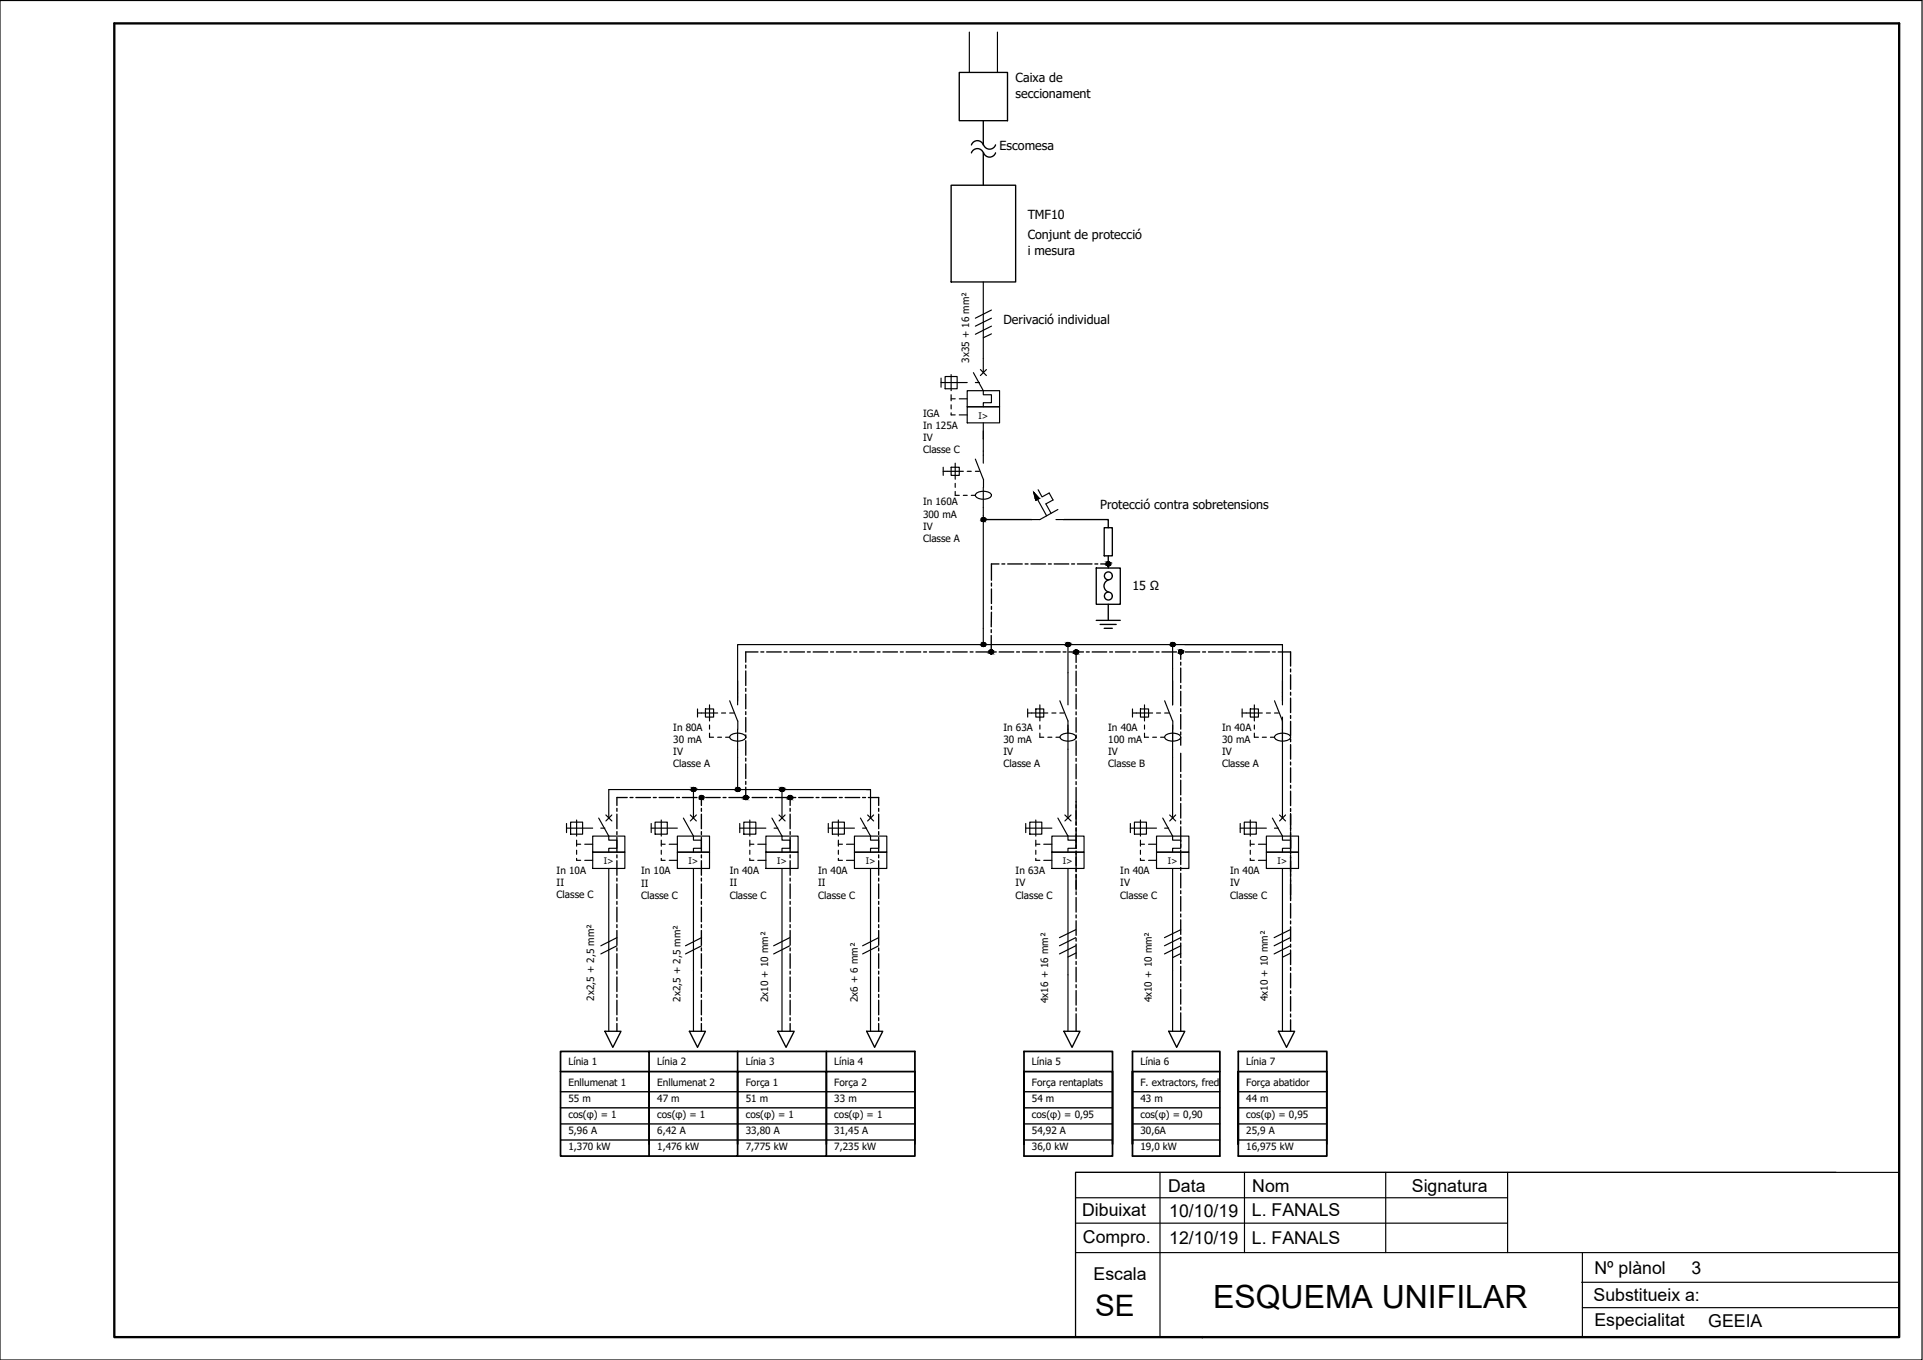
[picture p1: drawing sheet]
<svg xmlns="http://www.w3.org/2000/svg" width="420mm" height="297mm" viewBox="0 0 420 297" stroke-linecap="round" stroke-linejoin="round" font-family="sans-serif">
<path d="M25 5.1h390v286.9h-390z" fill="none" stroke="#000" stroke-width=".51"/>
<path d="M0 .1h419.9v296.9h-419.9zM253.4 256.1v35.9M271.9 256.1v17.5M302.8 256.1v17.5M329.4 256.1v17.5M401.1 256.1h-166.1v35.9h180v-35.9h-180v35.9M235 273.6h180M235 261.6h94.4M235 267.2h94.4M345.7 273.6v18.4M345.6 280.1h69.4M345.7 285.6h69.3" fill="none" stroke="#000" stroke-width=".25"/>
<path d="M262.5 292h.3M262.7 291.9v.4" fill="none" stroke="#000" stroke-width=".22"/>
<!-- layer: 1 -->
<g fill="none" stroke="#000" stroke-width=".25">
<path d="M211.8 7v8.8M217.9 7v8.8M214.8 61.6v19.8M216.6 72.9l-1.8 .9M216.6 67.7l-3.5 1.8M216.6 69.5l-3.5 1.7M216.6 71.2l-3.5 1.8M205.6 83.6h5.7M205.6 82.6v2M206.5 82.2h2.6v2.7h-2.6zM207.8 86.2v1.3M207.8 81.8v3.5"/>
<path d="M207.8 88.4v.9M207.8 90.2v.4h.9M207.8 87.1h.9M209.6 87.1h1.7M209.6 90.6h1.7M211.3 85.3h7.1v3.5h-7.1zM211.3 88.8h7.1v3.6h-7.1zM212.7 81.4l2.1 3.9v.9h1.8v1.8h-1.8v.8M213.1 83.6h.9M214.2 80.7l1.3 1.3M214.8 92.4v8.8M215.5 80.7l-1.3 1.3"/>
<path d="M206.1 102.9h4.4M206.1 102.1v1.7M207.8 102.1h1.8v1.7h-1.8zM208.7 107.3v.9h.9M208.7 101.2v3.5M208.7 105.6v.9M210.5 108.2h.8M211.3 102.9h.9M212.2 108.2h.9M213.1 100.3l1.7 4.4M213.1 102.9h.9M213.2 107.9a2.64 2.64 0 0 1 3.3 0l.1 .3a1.92 1.92 0 0 1-2.3 .8 .98 .98 0 0 1-1.1-1.1z"/>
<path d="M214.8 106.5v34.3M214.9 104.7v1.8M225.8 107.5l1.3 1.4-.8 .4zM226.7 109.1l2 3.6M226.8 107l.9 1.5 1.5-.8 .9 1.5-1.6 .9 1.2 2M230.7 113.5h1.8M231.1 111.3l-3.9 2.2h-1.8M152.4 155.7h4.4M152.4 154.8v1.8M154.1 154.8h1.8v1.8h-1.8zM155 154v3.5M155 158.4v.8"/>
<path d="M157.6 155.7h.9M159.4 153.1l1.8 4.4M159.4 155.7h.9M161.2 148.7v5.3M161.2 159.2v13.3M161.2 157.5v1.7M224.5 155.7h4.4M224.5 154.8v1.8M226.3 154.8h1.7v1.8h-1.7zM227.2 154v3.5M227.2 158.4v.8M229.8 155.7h.9"/>
<path d="M231.6 155.7h.9M231.6 153.1l1.7 4.4v21.2M233.3 140.8v13.2M247.4 155.7h4.4M247.4 154.8v1.8M249.2 154.8h1.8v1.8h-1.8zM250.1 154v3.5M250.1 158.4v.8M252.7 155.7h.9M254.5 155.7h.9M254.5 153.1l1.7 4.4M256.2 140.8v13.2"/>
<path d="M256.2 158.4v20.3M256.2 157.5v1.7M258.9 140.8h21.3M271.4 155.7h4.4M271.4 154.8v1.8M273.2 154.8h1.8v1.8h-1.8zM274.1 154v3.5M274.1 158.4v.8M276.7 155.7h.9M278.5 155.7h.8M278.5 153.1l1.7 4.4M280.2 140.8h-119v12.3"/>
<path d="M280.2 140.8v13.2M280.2 156.6v22.1M123.8 179.9v1.9M124.7 179.6h2.6v2.6h-2.6zM126 179.1v3.5M130.8 178.7l2.2 3.9v.9h1.8v1.8h-1.8v.8M132.4 178l1.3 1.3M133 178.7v-6.2h37.9v6.2M133.7 178l-1.3 1.3M142.3 179.9v1.9M143.1 179.6h2.7v2.6h-2.7zM144.5 179.1v3.5"/>
<path d="M149.3 178.7l2.2 3.9v.9h1.7v1.8h-1.7v.8M150.8 178l1.3 1.3M151.5 172.5v6.2M152.1 178l-1.3 1.3M155 160.1v.9h.9M156.8 161h.8M158.5 161h.9M159.5 160.7a2.64 2.64 0 0 1 3.4 0v.3a1.92 1.92 0 0 1-2.3 .8 .98 .98 0 0 1-1.1-1.1zM161.6 179.9v1.9M162.5 179.6h2.6v2.6h-2.6zM163.8 179.1v3.5M168.7 178.7l2.2 3.9v.9h1.7v1.8h-1.7v.8"/>
<path d="M170.2 178l1.3 1.3M170.9 172.5h19.3v6.2M171.5 178l-1.3 1.3M181 179.9v1.9M181.9 179.6h2.6v2.6h-2.6zM183.2 179.1v3.5M188 178.7l2.2 3.9v.9h1.8v1.8h-1.8v.8M189.4 172.5h.8M189.6 178l1.3 1.3M190.9 178l-1.3 1.3M224.1 179.9v1.9M225 179.6h2.6v2.6h-2.6z"/>
<path d="M226.3 179.1v3.5M227.2 160.1v.9h.8M228.9 161h.9M230.7 161h.9M231.1 178.7l2.2 3.9v.9h1.8v1.8h-1.8v.8M231.7 160.7a2.64 2.64 0 0 1 3.3 0l.1 .3a1.92 1.92 0 0 1-2.3 .8 .98 .98 0 0 1-1.1-1.1zM232.7 178l1.3 1.3M234 178l-1.3 1.3M247 179.9v1.9M247.9 179.6h2.6v2.6h-2.6zM249.2 179.1v3.5M250.1 160.1v.9h.9"/>
<path d="M251.8 161h.9M253.6 161h.9M254 178.7l2.2 3.9v.9h1.8v1.8h-1.8v.8M254.6 160.7a2.64 2.64 0 0 1 3.3 0l.1 .3a1.92 1.92 0 0 1-2.3 .8 .98 .98 0 0 1-1.1-1.1zM255.6 178l1.3 1.3M256.9 178l-1.3 1.3M271 179.9v1.9M271.9 179.6h2.6v2.6h-2.6zM273.2 179.1v3.5M274.1 160.1v.9h.9M275.8 161h.9M277.6 161h.9"/>
<path d="M278 178.7l2.2 3.9v.9h1.8v1.8h-1.8v.8M278.6 160.7a2.64 2.64 0 0 1 3.3 0l.1 .3a1.92 1.92 0 0 1-2.3 .8 .98 .98 0 0 1-1.1-1.1zM279.6 178l1.3 1.3M280.9 178l-1.3 1.3M123.8 180.9h5.7M126 183.5v1.3M126 184.4h.9M126 187.5v.4h.9M126 185.7v.9M127.8 184.4h1.7M127.8 187.9h1.7M129.5 182.6h7v3.5h-7z"/>
<path d="M129.5 186.1h7v3.6h-7zM131.3 180.9h.9M133 189.7v35.5M142.3 180.9h5.7M144.5 183.5v1.3M144.5 185.7v.9M144.5 187.5v.4h.8M144.5 184.4h.8M146.2 184.4h1.8M146.2 187.9h1.8M148 182.6h7v3.5h-7zM148 186.1h7v3.6h-7z"/>
<path d="M151.5 189.7v35.5M161.6 180.9h5.7M163.8 183.5v1.3M163.8 184.4h.9M163.8 187.5v.4h.9M163.8 185.7v.9M165.6 184.4h1.7M165.6 187.9h1.7M167.3 182.6h7.1v3.5h-7.1zM167.3 186.1h7.1v3.6h-7.1zM169.1 180.9h.9M170.9 189.7v35.5"/>
<path d="M181 180.9h5.7M183.2 183.5v1.3M183.2 184.4h.9M183.2 187.5v.4h.9M183.2 185.7v.9M185 184.4h1.7M185 187.9h1.7M186.7 182.6h7.1v3.5h-7.1zM186.7 186.1h7.1v3.6h-7.1zM188.5 180.9h.9M190.2 189.7v35.5M224.1 180.9h5.7"/>
<path d="M226.3 183.5v1.3M226.3 184.4h.9M226.3 187.5v.4h.9M226.3 185.7v.9M228 184.4h1.8M228 187.9h1.8M229.8 182.6h7.1v3.5h-7.1zM229.8 186.1h7.1v3.6h-7.1zM233.3 189.7v35.5M247 180.9h5.7M249.2 183.5v1.3M249.2 184.4h.9"/>
<path d="M249.2 187.5v.4h.9M249.2 185.7v.9M251 184.4h1.7M251 187.9h1.7M252.7 182.6h7.1v3.5h-7.1zM252.7 186.1h7.1v3.6h-7.1zM254.5 180.9h.9M256.2 189.7v35.5M271 180.9h5.7M273.2 183.5v1.3M273.2 184.4h.9M273.2 187.5v.4h.9"/>
<path d="M273.2 185.7v.9M275 184.4h1.7M275 187.9h1.7M276.7 182.6h7v3.5h-7zM276.7 186.1h7v3.6h-7zM278.5 180.9h.8M280.2 189.7v35.5M134.8 204.8l-3.5 1.8M134.8 206.6l-3.5 1.8M153.3 204.8l-3.5 1.8M153.3 206.6l-3.5 1.8M172.6 204.8l-3.6 1.8"/>
<path d="M172.6 206.6l-3.6 1.8M192 204.8l-3.5 1.8M192 206.6l-3.5 1.8M235 203.1l-3.5 1.7M235 204.8l-3.5 1.8M235 206.6l-3.5 1.8M235.1 208.1l-1.8 .9M258 203.1l-3.6 1.7M258 204.8l-3.6 1.8M258 206.6l-3.6 1.8M258 208.3l-1.8 .9M281.9 203.1l-3.5 1.7"/>
<path d="M281.9 204.8l-3.5 1.8M281.9 206.6l-3.5 1.8M282 208.2l-1.8 .9"/>
<circle cx="214.9" cy="113.5" r=".44"/>
<circle cx="242.2" cy="123.2" r=".44"/>
<circle cx="214.9" cy="140.8" r=".44"/>
<circle cx="216.6" cy="142.3" r=".44"/>
<circle cx="233.4" cy="140.8" r=".44"/>
<circle cx="235.1" cy="142.4" r=".44"/>
<circle cx="256.2" cy="140.8" r=".44"/>
<circle cx="258" cy="142.4" r=".44"/>
<circle cx="151.5" cy="172.4" r=".44"/>
<circle cx="153.3" cy="174.2" r=".44"/>
<circle cx="161.2" cy="172.4" r=".44"/>
<circle cx="163" cy="174.2" r=".44"/>
<circle cx="170.9" cy="172.4" r=".44"/>
<circle cx="172.7" cy="174.2" r=".44"/>
</g>
<path d="M122.5 234h19.3v15.9M122.5 234v18.5h19.3M122.5 234v-4.4h19.3v4.4M141.8 234h19.4v15.9M141.8 234v18.5h19.4v-18.5h19.4v15.9M141.8 229.6h58.1v22.9h-19.3M161.2 229.6v4.4M180.6 229.6v4.4M266.5 234h-19.1v-4.4h19.1v22.9h-19.1v-18.5v15.9M199.9 249.9v-15.9h-19.3v18.5h-19.4M223.7 249.9v-15.9v18.5h19.4v-22.9h-19.4v4.4h19.4v15.9M270.6 249.9v-15.9v18.5h19.3v-22.9h-19.3v4.4h19.3v15.9" fill="none" stroke="#000" stroke-width=".38"/>
<g fill="none" stroke="#000" stroke-width=".3">
<path d="M209.6 15.8h10.5v10.6h-10.5zM212.2 31.7a1.38 1.38 0 0 1 1.4-1 1.38 1.38 0 0 1 1.3 1M212.2 33.4a1.38 1.38 0 0 1 1.4-.9 1.38 1.38 0 0 1 1.3 .9M214.8 26.4v5.3M214.8 33.4v7.1M214.9 31.6a1.38 1.38 0 0 0 1.3 1 1.38 1.38 0 0 0 1.3-1M214.9 33.4a1.38 1.38 0 0 0 1.3 .9 1.38 1.38 0 0 0 1.3-.9M207.8 40.5h14.1v21.1h-14.1zM214.8 113.5h10.6M232.5 113.5h9.6v1.8M241.3 115.3h1.7v6.1h-1.7zM216.6 137.5v.7"/>
<path d="M216.6 138.8v3.6M216.6 133.7v3.2M216.6 127.4v.6M216.6 128.6v3.2M216.6 132.4v.7M218.3 123.2h-1.7v3.5M218.9 123.2h.6M220.2 123.2h3.2M224 123.2h.6M225.3 123.2h3.1M229.1 123.2h.6M230.3 123.2h3.2"/>
<path d="M234.1 123.2h.7M235.4 123.2h3.2M239.2 123.2h.7M239.5 124.1h5.3v7.9h-5.3zM239.5 135.5h5.3M240.4 136.4h3.5M240.5 123.2h1.6M241.3 137.2h1.7M242.1 121.4v2.7M242.1 132v3.5M242.2 126.7a1.38 1.38 0 0 0-1 1.3 1.38 1.38 0 0 0 1 1.3M162.9 145.3v.6"/>
<path d="M162.9 146.5v3.2M162.9 150.4v.6M162.9 151.6v3.2M162.9 155.4v.7M162.9 156.7v3.2M165.6 142.4h-2.7v2.2M166.2 142.4h.7M167.5 142.4h3.2M171.3 142.4h.7M172.6 142.4h3.2M176.4 142.4h.6M177.7 142.4h3.1"/>
<path d="M181.5 142.4h.6M182.8 142.4h3.1M186.6 142.4h.6M187.8 142.4h3.2M191.6 142.4h.7M192.9 142.4h3.2M196.7 142.4h.7M198 142.4h3.2M201.8 142.4h.6M203.1 142.4h3.1M206.9 142.4h.6M208.2 142.4h3.1"/>
<path d="M212 142.4h.6M213.2 142.4h3.2M217 142.4h.7M218.3 142.4h3.2M222.1 142.4h.7M223.4 142.4h3.2M227.2 142.4h.6M228.5 142.4h3.1M232.3 142.4h.6M233.6 142.4h3.1M235.1 142.5v2.2M235.1 145.3v.7"/>
<path d="M235.1 146.6v3.2M235.1 150.4v.6M235.1 151.7v3.1M235.1 155.5v.6M235.1 156.7v3.2M237.4 142.4h.6M238.6 142.4h3.2M242.4 142.4h.7M243.7 142.4h3.2M247.5 142.4h.7M248.8 142.4h3.2M252.6 142.4h.6"/>
<path d="M253.9 142.4h3.1M257.7 142.4h.6M258 142.4v1.6M258 144.6v.7M258 145.9v3.2M258 149.7v.7M258 151v3.2M258 154.8v.6M258 156.1v3.1M258 159.9v.6M259 142.4h3.1M262.8 142.4h.6"/>
<path d="M264 142.4h3.2M267.8 142.4h.7M269.1 142.4h3.2M272.9 142.4h.7M274.2 142.4h3.2M278 142.4h.6M279.3 142.4h2.7v3.1M282 146.1v.7M282 147.4v3.2M282 151.2v.6M282 152.5v3.1M282 156.3v.6"/>
<path d="M282 157.6v3.1M134.8 176.6v.6M134.8 177.8v3.2M137 174.2h-2.2v1.7M137.7 174.2h.6M138.9 174.2h3.2M142.7 174.2h.7M144 174.2h3.2M147.8 174.2h.7M149.1 174.2h3.2M152.9 174.2h.6M153.2 174.2v1.7"/>
<path d="M153.2 176.6v.6M153.2 177.8v3.2M154.2 174.2h3.2M158 174.2h.6M159.3 174.2h3.1M162.9 160.5v.6M162.9 161.8v3.2M162.9 165.6v.6M162.9 166.9v3.1M162.9 170.7v.6M162.9 171.9v2.3M163.1 174.2h.6"/>
<path d="M164.3 174.2h3.2M168.1 174.2h.7M169.4 174.2h3.2M172.6 174.2v1.7M172.6 176.6v.6M172.6 177.8v3.2M173.2 174.2h.7M174.5 174.2h3.2M178.3 174.2h.6M179.6 174.2h3.2M183.4 174.2h.6M184.7 174.2h3.1"/>
<path d="M188.5 174.2h.6M189.7 174.2h2.3v1.7M192 176.6v.6M192 177.8v3.2M235.1 160.6v.6M235.1 161.8v3.2M235.1 165.6v.7M235.1 166.9v3.2M235.1 170.7v.7M235.1 172v8.2M258 161.1v1.7M258 164.5v4"/>
<path d="M258 169.1v.7M258 170.4v3.2M258 174.2v.7M258 175.5v3.2M258 179.3v.6M282 161.4v.6M282 162.6v3.2M282 166.4v.7M282 167.7v3.2M282 171.5v.7M282 172.8v3.2M282 176.6v.6"/>
<path d="M282 177.7v3.8M134.8 181.6v.7M134.8 182.9v3.2M134.8 186.7v.7M134.8 188v3.2M134.8 191.8v.6M134.8 193.1v3.1M134.8 196.9v.6M134.8 198.1v3.2M153.2 181.6v.7M153.2 182.9v3.2M153.2 186.7v.7"/>
<path d="M153.2 188v3.2M153.2 191.8v.6M153.2 193.1v3.1M153.2 196.9v.6M153.2 198.1v3.2M172.6 181.6v.7M172.6 182.9v3.2M172.6 186.7v.7M172.6 188v3.2M172.6 191.8v.6M172.6 193.1v3.1M172.6 196.9v.6"/>
<path d="M172.6 198.1v3.2M192 181.6v.7M192 182.9v3.2M192 186.7v.7M192 188v3.2M192 191.8v.6M192 193.1v3.1M192 196.9v.6M192 198.1v3.2M235.1 180.8v4.5M235.1 185.9v4.5M235.1 191v3.4"/>
<path d="M235.1 194.8v.6M235.1 196v3.2M235.1 199.8v.7M258 180.6v3.2M258 184.4v.6M258 185.7v3.1M258 189.5v.6M258 190.7v3.2M258 194.5v.7M258 195.8v3.2M258 199.6v.7M282 181.7v4.8"/>
<path d="M282 186.8v4.8M282 191.8v4.9M282 197.3v3.2M134.8 202v.6M134.8 203.2v3.2M134.8 207v.7M134.8 208.3v3.2M134.8 212.1v.7M134.8 213.4v3.2M134.8 217.2v.6M134.8 218.5v3.1M153.2 202v.6"/>
<path d="M153.2 203.2v3.2M153.2 207v.7M153.2 208.3v3.2M153.2 212.1v.7M153.2 213.4v3.2M153.2 217.2v.6M153.2 218.5v3.1M172.6 202v.6M172.6 203.2v3.2M172.6 207v.7M172.6 208.3v3.2M172.6 212.1v.7"/>
<path d="M172.6 213.4v3.2M172.6 217.2v.6M172.6 218.5v3.1M192 202v.6M192 203.2v3.2M192 207v.7M192 208.3v3.2M192 212.1v.7M192 213.4v3.2M192 217.2v.6M192 218.5v3.1M235.1 201.1v3.2"/>
<path d="M235.1 204.9v.7M235.1 206.2v3.2M235.1 210v.6M235.1 211.3v3.1M235.1 215.1v.6M235.1 216.4v3.1M258 200.9v3.2M258 204.7v.6M258 206v3.2M258 209.8v.6M258 211.1v3.1M258 214.9v.6"/>
<path d="M258 216.1v3.2M258 219.9v.7M282 201.2v.6M282 202.4v3.2M282 206.2v.7M282 207.5v3.2M282 211.3v.6M282 212.6v3.2M282 216.4v.6M282 217.7v3.1M122.5 238.4h77.4M132.2 225.2h3.5l-1.8 3.6z"/>
<path d="M134.8 222.3v.6M134.8 223.5v1.7M150.6 225.2h3.5l-1.7 3.6zM153.2 222.3v.6M153.2 223.5v1.7M170 225.2h3.5l-1.8 3.6zM172.6 222.3v.6M172.6 223.5v1.7M189.4 225.2h3.5l-1.8 3.6zM192 222.3v.6M192 223.5v1.7M223.7 238.4h19.4"/>
<path d="M232.5 225.2h3.5l-1.8 3.6zM235.1 220.2v.6M235.1 221.4v3.8M247.4 238.4h19.1M255.4 225.2h3.5l-1.8 3.6zM258 221.2v4M270.6 238.4h19.3M279.3 225.2h3.6l-1.8 3.6zM282 221.5v.6M282 222.7v2.5M122.5 242h77.4M122.5 245.5h77.4"/>
<path d="M122.5 249h77.4M223.7 242h19.4M223.7 245.5h19.4M223.7 249h19.4M247.4 242h19.1M247.4 245.5h19.1M247.4 249h19.1M270.6 242h19.3M270.6 245.5h19.3M270.6 249h19.3"/>
<circle cx="242.2" cy="125.8" r=".87"/>
<circle cx="242.2" cy="130.2" r=".87"/>
</g>
<g fill="#000">
<circle cx="214.8" cy="113.5" r=".51"/>
<circle cx="242.1" cy="123.2" r=".51"/>
<circle cx="214.8" cy="140.8" r=".51"/>
<circle cx="233.3" cy="140.8" r=".51"/>
<circle cx="235.1" cy="142.4" r=".51"/>
<circle cx="256.2" cy="140.8" r=".51"/>
<circle cx="258" cy="142.4" r=".51"/>
<circle cx="151.5" cy="172.5" r=".51"/>
<circle cx="153.2" cy="174.2" r=".51"/>
<circle cx="161.2" cy="172.5" r=".51"/>
<circle cx="162.9" cy="174.2" r=".51"/>
<circle cx="170.9" cy="172.5" r=".51"/>
<circle cx="172.6" cy="174.2" r=".51"/>
</g>
<g fill="#000" stroke="#000" stroke-width=".22">
<path d="M214.8 113.1h.2zM214.8 113.1h.2z"/>
<path d="M214.8 113.1h.3zM214.7 113.1h.4z"/>
<path d="M214.8 113.9h.2zM214.8 113.9h.1z"/>
<path d="M214.7 113.1h.4zM214.6 113.1h.5z"/>
<path d="M214.7 113.9h.4zM214.7 113.9h.3z"/>
<path d="M214.6 113.1l.6 .1zM214.6 113.1l.6 .1z"/>
<path d="M214.6 113.8h.5zM214.6 113.8l.5 .1z"/>
<path d="M214.5 113.2l.7 .1zM214.5 113.2l.7 .1z"/>
<path d="M214.5 113.8h.7zM214.5 113.8h.6z"/>
<path d="M214.5 113.3h.8zM214.5 113.3h.8z"/>
<path d="M214.5 113.7h.7zM214.5 113.7l.7 .1z"/>
<path d="M214.5 113.3l.8 .1zM214.5 113.3l.8 .1z"/>
<path d="M214.5 113.7h.8zM214.5 113.7h.7z"/>
<path d="M214.4 113.4l.9 .1zM214.4 113.4l.9 .1z"/>
<path d="M214.4 113.5l.9 .1zM214.4 113.5l.9 .1z"/>
<path d="M214.4 113.6h.9zM214.4 113.6l.9 .1z"/>
<path d="M225.8 107.5l1.3 1.4h-.9zM226.2 108.9l.1 .4 .8-.4z"/>
<path d="M242.1 122.7l.2 .1zM242 122.8h.3z"/>
<path d="M242 122.8h.4zM241.9 122.8h.5z"/>
<path d="M242 123.6h.3zM242 123.6h.2z"/>
<path d="M241.9 122.8h.5zM241.9 122.8h.5z"/>
<path d="M241.9 123.6h.5zM241.9 123.6h.4z"/>
<path d="M241.9 122.8l.6 .1zM241.8 122.9h.7z"/>
<path d="M241.9 123.5h.5zM241.9 123.5l.5 .1z"/>
<path d="M241.8 122.9h.7zM241.8 122.9h.7z"/>
<path d="M241.8 123.5h.7zM241.8 123.5h.6z"/>
<path d="M241.8 122.9l.8 .1zM241.8 122.9l.8 .1z"/>
<path d="M241.8 123.4h.7zM241.8 123.4l.7 .1z"/>
<path d="M241.7 123l.9 .1zM241.7 123l.9 .1z"/>
<path d="M241.7 123.1l.9 .1zM241.7 123.1l.9 .1z"/>
<path d="M241.7 123.2l.9 .1zM241.7 123.2l.9 .1z"/>
<path d="M241.7 123.3h.9zM241.7 123.3h.9z"/>
<path d="M241.7 123.3h.9zM241.7 123.3l.8 .1z"/>
<path d="M214.8 140.3l.2 .1zM214.8 140.4h.2z"/>
<path d="M214.8 140.4h.3zM214.7 140.4h.4z"/>
<path d="M214.8 141.2h.2zM214.8 141.2h.1z"/>
<path d="M214.7 140.4h.4zM214.6 140.4h.5z"/>
<path d="M214.7 141.2h.4zM214.7 141.2h.3z"/>
<path d="M214.6 140.4l.6 .1zM214.6 140.4l.6 .1z"/>
<path d="M214.6 141.1h.5zM214.6 141.1l.5 .1z"/>
<path d="M214.5 140.5h.7zM214.5 140.5h.7z"/>
<path d="M214.5 141.1h.7zM214.5 141.1h.6z"/>
<path d="M214.5 140.5l.8 .1zM214.5 140.5l.8 .1z"/>
<path d="M214.5 141h.7zM214.5 141l.7 .1z"/>
<path d="M214.5 140.6l.8 .1zM214.5 140.6l.8 .1z"/>
<path d="M214.5 140.9h.8zM214.5 140.9l.7 .1z"/>
<path d="M214.4 140.7l.9 .1zM214.4 140.7l.9 .1z"/>
<path d="M214.4 140.8h.9zM214.4 140.8h.9z"/>
<path d="M214.4 140.8h.9zM214.4 140.8l.9 .1z"/>
<path d="M216.5 141.9h.2zM216.5 141.9h.2z"/>
<path d="M216.5 141.9l.2 .1zM216.4 142h.3z"/>
<path d="M216.5 142.8h.2zM216.5 142.8h.1z"/>
<path d="M216.4 142h.4zM216.4 142h.4z"/>
<path d="M216.4 142.8h.3zM216.4 142.8h.3z"/>
<path d="M216.3 142l.6 .1zM216.2 142.1h.7z"/>
<path d="M216.3 142.7h.5zM216.3 142.7l.4 .1z"/>
<path d="M216.2 142.1h.8zM216.2 142.1h.8z"/>
<path d="M216.2 142.6h.7zM216.2 142.6l.6 .1z"/>
<path d="M216.2 142.1l.8 .1zM216.2 142.1l.8 .1z"/>
<path d="M216.2 142.2l.8 .1zM216.2 142.2l.8 .1z"/>
<path d="M216.2 142.5l.8 .1zM216.2 142.5l.8 .1z"/>
<path d="M216.2 142.6h.8zM216.2 142.6h.7z"/>
<path d="M216.2 142.3l.8 .1zM216.2 142.3l.8 .1z"/>
<path d="M216.1 142.4h.9zM216.1 142.4h.9z"/>
<path d="M216.2 142.4h.8zM216.2 142.4l.8 .1z"/>
<path d="M233.3 140.3l.2 .1zM233.2 140.4h.3z"/>
<path d="M233.2 140.4h.4zM233.1 140.4h.5z"/>
<path d="M233.2 141.2h.3zM233.2 141.2h.2z"/>
<path d="M233.1 140.4h.5zM233.1 140.4h.5z"/>
<path d="M233.1 141.2h.5zM233.1 141.2h.4z"/>
<path d="M233.1 140.4l.6 .1zM233.1 140.4l.6 .1h-.7z"/>
<path d="M233.1 141.1h.5zM233.1 141.1l.5 .1z"/>
<path d="M233 140.5h.7zM233 140.5h.7z"/>
<path d="M233 141.1h.7zM233 141.1h.6z"/>
<path d="M233 140.5l.8 .1zM233 140.5l.8 .1z"/>
<path d="M233 141h.7zM233 141l.7 .1z"/>
<path d="M232.9 140.6l.9 .1zM232.9 140.6l.9 .1z"/>
<path d="M232.9 140.7l.9 .1zM232.9 140.7l.9 .1z"/>
<path d="M232.9 140.8h.9zM232.9 140.8h.9z"/>
<path d="M232.9 140.8l.9 .1zM232.9 140.8l.9 .1z"/>
<path d="M232.9 140.9h.9zM232.9 140.9l.8 .1z"/>
<path d="M235.1 142h.1zM235 142h.2z"/>
<path d="M235 142h.3zM234.9 142h.4z"/>
<path d="M235 142.8h.2zM235 142.8l.2 .1z"/>
<path d="M234.9 142l.5 .1zM234.8 142.1h.6z"/>
<path d="M234.9 142.8h.4zM234.9 142.8h.3z"/>
<path d="M234.8 142.1h.6zM234.8 142.1h.6z"/>
<path d="M234.8 142.8h.6zM234.8 142.8h.5z"/>
<path d="M234.8 142.1l.7 .1zM234.8 142.1l.7 .1z"/>
<path d="M234.8 142.7h.6zM234.8 142.7l.6 .1z"/>
<path d="M234.7 142.2l.8 .1zM234.7 142.2l.8 .1z"/>
<path d="M234.7 142.6h.8zM234.7 142.6l.7 .1z"/>
<path d="M234.7 142.3h.8zM234.7 142.3h.8z"/>
<path d="M234.7 142.6h.8zM234.7 142.6h.8z"/>
<path d="M234.7 142.3l.8 .1zM234.7 142.3l.8 .1z"/>
<path d="M234.7 142.4l.8 .1zM234.7 142.4l.8 .1z"/>
<path d="M234.7 142.5h.8zM234.7 142.5l.8 .1z"/>
<path d="M256.2 140.3l.1 .1zM256.1 140.4h.2z"/>
<path d="M256.1 140.4h.3zM256 140.4h.4z"/>
<path d="M256.1 141.2h.2zM256.1 141.2h.1z"/>
<path d="M256 140.4h.5zM255.9 140.4h.6z"/>
<path d="M256 141.2h.4zM256 141.2h.3z"/>
<path d="M255.9 140.4l.6 .1zM255.9 140.4l.6 .1z"/>
<path d="M255.9 141.1h.6zM255.9 141.1l.5 .1z"/>
<path d="M255.9 140.5h.7zM255.9 140.5h.7z"/>
<path d="M255.9 141.1h.6zM255.9 141.1h.6z"/>
<path d="M255.9 140.5l.7 .1zM255.9 140.5l.7 .1z"/>
<path d="M255.9 141h.7zM255.9 141l.6 .1z"/>
<path d="M255.8 140.6l.9 .1zM255.8 140.6l.9 .1z"/>
<path d="M255.8 140.9h.8zM255.8 140.9l.8 .1z"/>
<path d="M255.8 140.7l.9 .1zM255.8 140.7l.9 .1z"/>
<path d="M255.8 140.8h.9zM255.8 140.8h.9z"/>
<path d="M255.8 140.8h.9zM255.8 140.8l.8 .1z"/>
<path d="M257.9 141.9l.2 .1zM257.9 142h.2z"/>
<path d="M257.9 142h.3zM257.8 142h.4z"/>
<path d="M257.9 142.8h.2zM257.9 142.8h.1z"/>
<path d="M257.8 142h.4zM257.8 142h.4z"/>
<path d="M257.8 142.8h.4zM257.8 142.8h.3z"/>
<path d="M257.7 142l.6 .1zM257.6 142.1h.7z"/>
<path d="M257.7 142.7h.5zM257.7 142.7l.5 .1z"/>
<path d="M257.6 142.1h.8zM257.6 142.1h.8z"/>
<path d="M257.6 142.7h.7zM257.6 142.7h.6z"/>
<path d="M257.6 142.1l.8 .1zM257.6 142.1l.8 .1z"/>
<path d="M257.6 142.6h.8zM257.6 142.6l.7 .1z"/>
<path d="M257.6 142.2l.8 .1zM257.6 142.2l.8 .1z"/>
<path d="M257.6 142.3l.8 .1zM257.6 142.3l.8 .1z"/>
<path d="M257.6 142.4h.8zM257.6 142.4h.8z"/>
<path d="M257.6 142.4l.8 .1zM257.6 142.4l.8 .1z"/>
<path d="M257.6 142.5h.8zM257.6 142.5l.8 .1z"/>
<path d="M151.5 172h.1zM151.4 172h.2z"/>
<path d="M151.4 172h.3zM151.3 172h.4z"/>
<path d="M151.4 172.9h.2zM151.4 172.9h.2z"/>
<path d="M151.3 172l.5 .1zM151.3 172l.5 .1z"/>
<path d="M151.3 172.8h.4zM151.3 172.8l.3 .1z"/>
<path d="M151.3 172.1l.5 .1zM151.3 172.1l.5 .1h-.6z"/>
<path d="M151.3 172.8h.5zM151.3 172.8h.4z"/>
<path d="M151.2 172.2h.7zM151.2 172.2h.7z"/>
<path d="M151.2 172.7h.6zM151.2 172.7l.6 .1z"/>
<path d="M151.1 172.2l.8 .1zM151.1 172.2l.8 .1z"/>
<path d="M151.1 172.7h.8zM151.1 172.7h.7z"/>
<path d="M151.1 172.3l.8 .1zM151.1 172.3l.8 .1z"/>
<path d="M151.1 172.4l.8 .1zM151.1 172.4l.8 .1z"/>
<path d="M151 172.5h.9zM151 172.5h.9z"/>
<path d="M151.1 172.5l.8 .1zM151.1 172.5l.8 .1z"/>
<path d="M151.1 172.6h.8zM151.1 172.6l.8 .1z"/>
<path d="M153.2 173.8h.2zM153.2 173.8h.2z"/>
<path d="M153.2 173.8h.3zM153.1 173.8h.4z"/>
<path d="M153.2 174.6h.2zM153.2 174.6l.1 .1z"/>
<path d="M153.1 173.8h.4zM153 173.8h.5z"/>
<path d="M153.1 174.6h.4zM153.1 174.6h.3z"/>
<path d="M153 173.8l.6 .1zM153 173.8l.6 .1z"/>
<path d="M153 174.6h.5zM153 174.6h.5z"/>
<path d="M153 173.9l.6 .1zM153 173.9l.6 .1z"/>
<path d="M153 174.5h.6zM153 174.5l.5 .1z"/>
<path d="M152.9 174l.8 .1zM152.9 174l.8 .1z"/>
<path d="M152.9 174.4h.7zM152.9 174.4l.7 .1z"/>
<path d="M152.9 174.1h.8zM152.8 174.1h.9z"/>
<path d="M152.9 174.4h.8zM152.9 174.4h.7z"/>
<path d="M152.8 174.1l.9 .1zM152.8 174.1l.9 .1z"/>
<path d="M152.8 174.2l.9 .1zM152.8 174.2l.9 .1z"/>
<path d="M152.8 174.3h.9zM152.8 174.3l.9 .1z"/>
<path d="M161.2 172h.1zM161.1 172h.2z"/>
<path d="M161.1 172h.3zM161 172h.4z"/>
<path d="M161.1 172.9h.2zM161.1 172.9h.1z"/>
<path d="M161 172l.5 .1zM160.9 172.1h.6z"/>
<path d="M161 172.8h.4zM161 172.8l.3 .1z"/>
<path d="M160.9 172.1l.6 .1zM160.9 172.1l.6 .1z"/>
<path d="M160.9 172.8h.6zM160.9 172.8h.5z"/>
<path d="M160.9 172.2h.6zM160.9 172.2h.6z"/>
<path d="M160.9 172.7h.6zM160.9 172.7l.6 .1z"/>
<path d="M160.8 172.2l.8 .1zM160.8 172.2l.8 .1z"/>
<path d="M160.8 172.7h.7zM160.8 172.7h.7z"/>
<path d="M160.8 172.3l.8 .1zM160.8 172.3l.8 .1z"/>
<path d="M160.8 172.6h.8zM160.8 172.6l.7 .1z"/>
<path d="M160.7 172.4l.9 .1zM160.7 172.4l.9 .1z"/>
<path d="M160.7 172.5h.9zM160.7 172.5h.9z"/>
<path d="M160.7 172.5h.9zM160.7 172.5l.9 .1z"/>
<path d="M162.9 173.8h.2zM162.8 173.8h.3z"/>
<path d="M162.8 173.8h.4zM162.7 173.8h.5z"/>
<path d="M162.8 174.6h.3zM162.8 174.6l.2 .1z"/>
<path d="M162.7 173.8h.5zM162.7 173.8h.5z"/>
<path d="M162.7 174.6h.5zM162.7 174.6h.4z"/>
<path d="M162.7 173.8l.6 .1zM162.6 173.9h.7z"/>
<path d="M162.7 174.6h.5zM162.7 174.6h.5z"/>
<path d="M162.6 173.9l.7 .1zM162.6 173.9l.7 .1z"/>
<path d="M162.6 174.5h.7zM162.6 174.5l.6 .1z"/>
<path d="M162.6 174l.8 .1zM162.6 174l.8 .1z"/>
<path d="M162.6 174.4h.7zM162.6 174.4l.7 .1z"/>
<path d="M162.5 174.1h.9zM162.5 174.1h.9z"/>
<path d="M162.5 174.1l.9 .1zM162.5 174.1l.9 .1z"/>
<path d="M162.5 174.2l.9 .1zM162.5 174.2l.9 .1z"/>
<path d="M162.5 174.3l.9 .1zM162.5 174.3l.9 .1z"/>
<path d="M162.5 174.4h.9zM162.5 174.4h.8z"/>
<path d="M170.8 172h.2zM170.7 172h.3z"/>
<path d="M170.7 172h.4zM170.7 172h.4z"/>
<path d="M170.7 172.9h.3zM170.7 172.9h.2z"/>
<path d="M170.7 172l.4 .1zM170.6 172.1h.5z"/>
<path d="M170.7 172.8h.4zM170.7 172.8l.3 .1z"/>
<path d="M170.6 172.1l.6 .1zM170.6 172.1l.6 .1h-.7z"/>
<path d="M170.6 172.8h.5zM170.6 172.8h.5z"/>
<path d="M170.5 172.2h.7zM170.5 172.2h.7z"/>
<path d="M170.5 172.7h.7zM170.5 172.7l.6 .1z"/>
<path d="M170.5 172.2l.8 .1zM170.5 172.2l.8 .1z"/>
<path d="M170.5 172.7h.7zM170.5 172.7h.7z"/>
<path d="M170.4 172.3l.9 .1zM170.4 172.3l.9 .1z"/>
<path d="M170.4 172.4l.9 .1zM170.4 172.4l.9 .1z"/>
<path d="M170.4 172.5l.9 .1zM170.4 172.5l.9 .1z"/>
<path d="M170.4 172.6h.9zM170.4 172.6l.8 .1z"/>
<path d="M170.4 172.5h.9zM170.4 172.5h.9z"/>
<path d="M172.6 173.8h.2zM172.5 173.8h.3z"/>
<path d="M172.5 173.8h.3zM172.4 173.8h.4z"/>
<path d="M172.5 174.6h.3zM172.5 174.6l.2 .1z"/>
<path d="M172.4 173.8h.5zM172.3 173.8h.6z"/>
<path d="M172.4 174.6h.4zM172.4 174.6h.4z"/>
<path d="M172.3 173.8l.6 .1zM172.3 173.8l.6 .1z"/>
<path d="M172.3 174.6h.6zM172.3 174.6h.5z"/>
<path d="M172.3 173.9l.7 .1zM172.3 173.9l.7 .1z"/>
<path d="M172.3 174.5h.6zM172.3 174.5l.6 .1z"/>
<path d="M172.3 174l.7 .1zM172.3 174l.7 .1z"/>
<path d="M172.2 174.1h.9zM172.2 174.1h.9z"/>
<path d="M172.2 174.4h.8zM172.2 174.4h.8z"/>
<path d="M172.3 174.4h.7zM172.3 174.4l.6 .1z"/>
<path d="M172.2 174.1l.9 .1zM172.2 174.1l.9 .1z"/>
<path d="M172.2 174.2l.9 .1zM172.2 174.2l.9 .1z"/>
<path d="M172.2 174.3h.9zM172.2 174.3l.8 .1z"/>
</g>
<text font-size="7" x="265" y="285.8">ESQUEMA UNIFILAR</text>
<text font-size="6.4" x="239.3" y="287.3">SE</text>
<g font-size="3.9">
<text x="255.2" y="260.3">Data</text>
<text x="273.6" y="260.3">Nom</text>
<text x="308.5" y="260.3">Signatura</text>
<text x="236.4" y="265.7">Dibuixat</text>
<text x="255.5" y="265.8">10/10/19</text>
<text x="273.5" y="265.5">L. FANALS</text>
<text x="236.6" y="271.5">Compro.</text>
<text x="255.5" y="271.6">12/10/19</text>
<text x="273.5" y="271.7">L. FANALS</text>
<text x="238.9" y="279.6">Escala</text>
<text x="348.4" y="278.3">Nº plànol</text>
<text x="369.6" y="278.2">3</text>
<text x="348.2" y="284.1">Substitueix a:</text>
<text x="348.4" y="289.7">Especialitat</text>
<text x="373.3" y="289.9">GEEIA</text>
</g>
<g font-size="2.7">
<text x="221.9" y="17.9">Caixa de</text>
<text x="221.9" y="21.4">seccionament</text>
<text x="218.4" y="32.8">Escomesa</text>
<text x="224.5" y="47.8">TMF10</text>
<text x="224.5" y="52.2">Conjunt de protecció</text>
<text x="224.5" y="55.7">i mesura</text>
<text x="219.2" y="70.7">Derivació individual</text>
<text x="240.4" y="111.2">Protecció contra sobretensions</text>
<text x="247.4" y="128.8">15 Ω</text>
</g>
<g font-size="2.2">
<text x="211.8" y="79.2" transform="rotate(-90 211.8 79.2)">3x35 + 16 mm²</text>
<text x="201.7" y="91">IGA</text>
<text x="201.7" y="93.7">In 125A</text>
<text x="201.7" y="96.3">IV</text>
<text x="201.7" y="99">Classe C</text>
<text x="201.7" y="110.4">In 160A</text>
<text x="201.7" y="113.1">300 mA</text>
<text x="201.7" y="115.7">IV</text>
<text x="201.7" y="118.3">Classe A</text>
<text x="147.1" y="159.7">In 80A</text>
<text x="219.2" y="159.7">In 63A</text>
<text x="242.1" y="159.7">In 40A</text>
<text x="267" y="159.7">In 40A</text>
<text x="147.1" y="165">IV</text>
<text x="147.1" y="162.3">30 mA</text>
<text x="147.1" y="167.6">Classe A</text>
<text x="219.2" y="165">IV</text>
<text x="219.2" y="162.3">30 mA</text>
<text x="219.2" y="167.6">Classe A</text>
<text x="242.1" y="165">IV</text>
<text x="242.1" y="162.3">100 mA</text>
<text x="242.1" y="167.6">Classe B</text>
<text x="267" y="165">IV</text>
<text x="267" y="162.3">30 mA</text>
<text x="267" y="167.6">Classe A</text>
<text x="121.6" y="190.9">In 10A</text>
<text x="140.1" y="191">In 10A</text>
<text x="159.4" y="191">In 40A</text>
<text x="178.8" y="191">In 40A</text>
<text x="221.9" y="191">In 63A</text>
<text x="244.8" y="191">In 40A</text>
<text x="268.8" y="191">In 40A</text>
<text x="121.6" y="193.6">II</text>
<text x="121.6" y="196.2">Classe C</text>
<text x="140.1" y="193.7">II</text>
<text x="140.1" y="196.2">Classe C</text>
<text x="159.4" y="193.6">II</text>
<text x="159.4" y="196.2">Classe C</text>
<text x="178.8" y="193.6">II</text>
<text x="178.8" y="196.2">Classe C</text>
<text x="221.9" y="196.2">Classe C</text>
<text x="221.9" y="193.6">IV</text>
<text x="244.8" y="196.2">Classe C</text>
<text x="244.8" y="193.6">IV</text>
<text x="268.8" y="196.2">Classe C</text>
<text x="268.8" y="193.6">IV</text>
<text x="129.8" y="218.6" transform="rotate(-90 129.8 218.6)">2x2,5 + 2,5 mm²</text>
<text x="148.7" y="218.8" transform="rotate(-90 148.7 218.8)">2x2,5 + 2,5 mm²</text>
<text x="167.8" y="218.9" transform="rotate(-90 167.8 218.9)">2x10 + 10 mm²</text>
<text x="187.5" y="218.9" transform="rotate(-90 187.5 218.9)">2x6 + 6 mm²</text>
<text x="229" y="219.1" transform="rotate(-90 229 219.1)">4x16 + 16 mm²</text>
<text x="251.7" y="218.9" transform="rotate(-90 251.7 218.9)">4x10 + 10 mm²</text>
<text x="277" y="218.7" transform="rotate(-90 277 218.7)">4x10 + 10 mm²</text>
<text x="124.2" y="232.7">Línia 1</text>
<text x="143.6" y="232.7">Línia 2</text>
<text x="162.9" y="232.7">Línia 3</text>
<text x="182.3" y="232.7">Línia 4</text>
<text x="225.5" y="232.7">Línia 5</text>
<text x="249.2" y="232.7">Línia 6</text>
<text x="272.3" y="232.7">Línia 7</text>
<text x="124.2" y="237.1">Enllumenat 1</text>
<text x="143.6" y="237.1">Enllumenat 2</text>
<text x="162.9" y="237.1">Força 1</text>
<text x="182.3" y="237.1">Força 2</text>
<text x="225.5" y="237.1">Força rentaplats</text>
<text x="249.2" y="237.1">F. extractors, fred</text>
<text x="272.3" y="237.1">Força abatidor</text>
<text x="124.2" y="240.6">55 m</text>
<text x="124.2" y="244.1">cos(φ) = 1</text>
<text x="143.6" y="240.6">47 m</text>
<text x="143.6" y="244.1">cos(φ) = 1</text>
<text x="162.9" y="240.6">51 m</text>
<text x="162.9" y="244.1">cos(φ) = 1</text>
<text x="182.3" y="240.6">33 m</text>
<text x="182.3" y="244.1">cos(φ) = 1</text>
<text x="225.5" y="240.6">54 m</text>
<text x="225.5" y="244.1">cos(φ) = 0,95</text>
<text x="249.2" y="240.6">43 m</text>
<text x="249.2" y="244.1">cos(φ) = 0,90</text>
<text x="272.3" y="240.6">44 m</text>
<text x="272.3" y="244.1">cos(φ) = 0,95</text>
<text x="124.2" y="247.7">5,96 A</text>
<text x="124.2" y="251.2">1,370 kW</text>
<text x="143.6" y="247.7">6,42 A</text>
<text x="143.6" y="251.2">1,476 kW</text>
<text x="162.9" y="247.7">33,80 A</text>
<text x="162.9" y="251.2">7,775 kW</text>
<text x="182.3" y="247.7">31,45 A</text>
<text x="182.3" y="251.2">7,235 kW</text>
<text x="225.5" y="247.7">54,92 A</text>
<text x="225.5" y="251.2">36,0 kW</text>
<text x="249.2" y="247.7">30,6A</text>
<text x="249.2" y="251.2">19,0 kW</text>
<text x="272.3" y="247.7">25,9 A</text>
<text x="272.3" y="251.2">16,975 kW</text>
</g>
<g font-size="2">
<text x="213.8" y="91.5">I&gt;</text>
<text x="132" y="188.8">I&gt;</text>
<text x="150.4" y="188.8">I&gt;</text>
<text x="169.8" y="188.8">I&gt;</text>
<text x="189.1" y="188.8">I&gt;</text>
<text x="232.2" y="188.8">I&gt;</text>
<text x="255.1" y="188.8">I&gt;</text>
<text x="279.1" y="188.8">I&gt;</text>
</g>
</svg>
